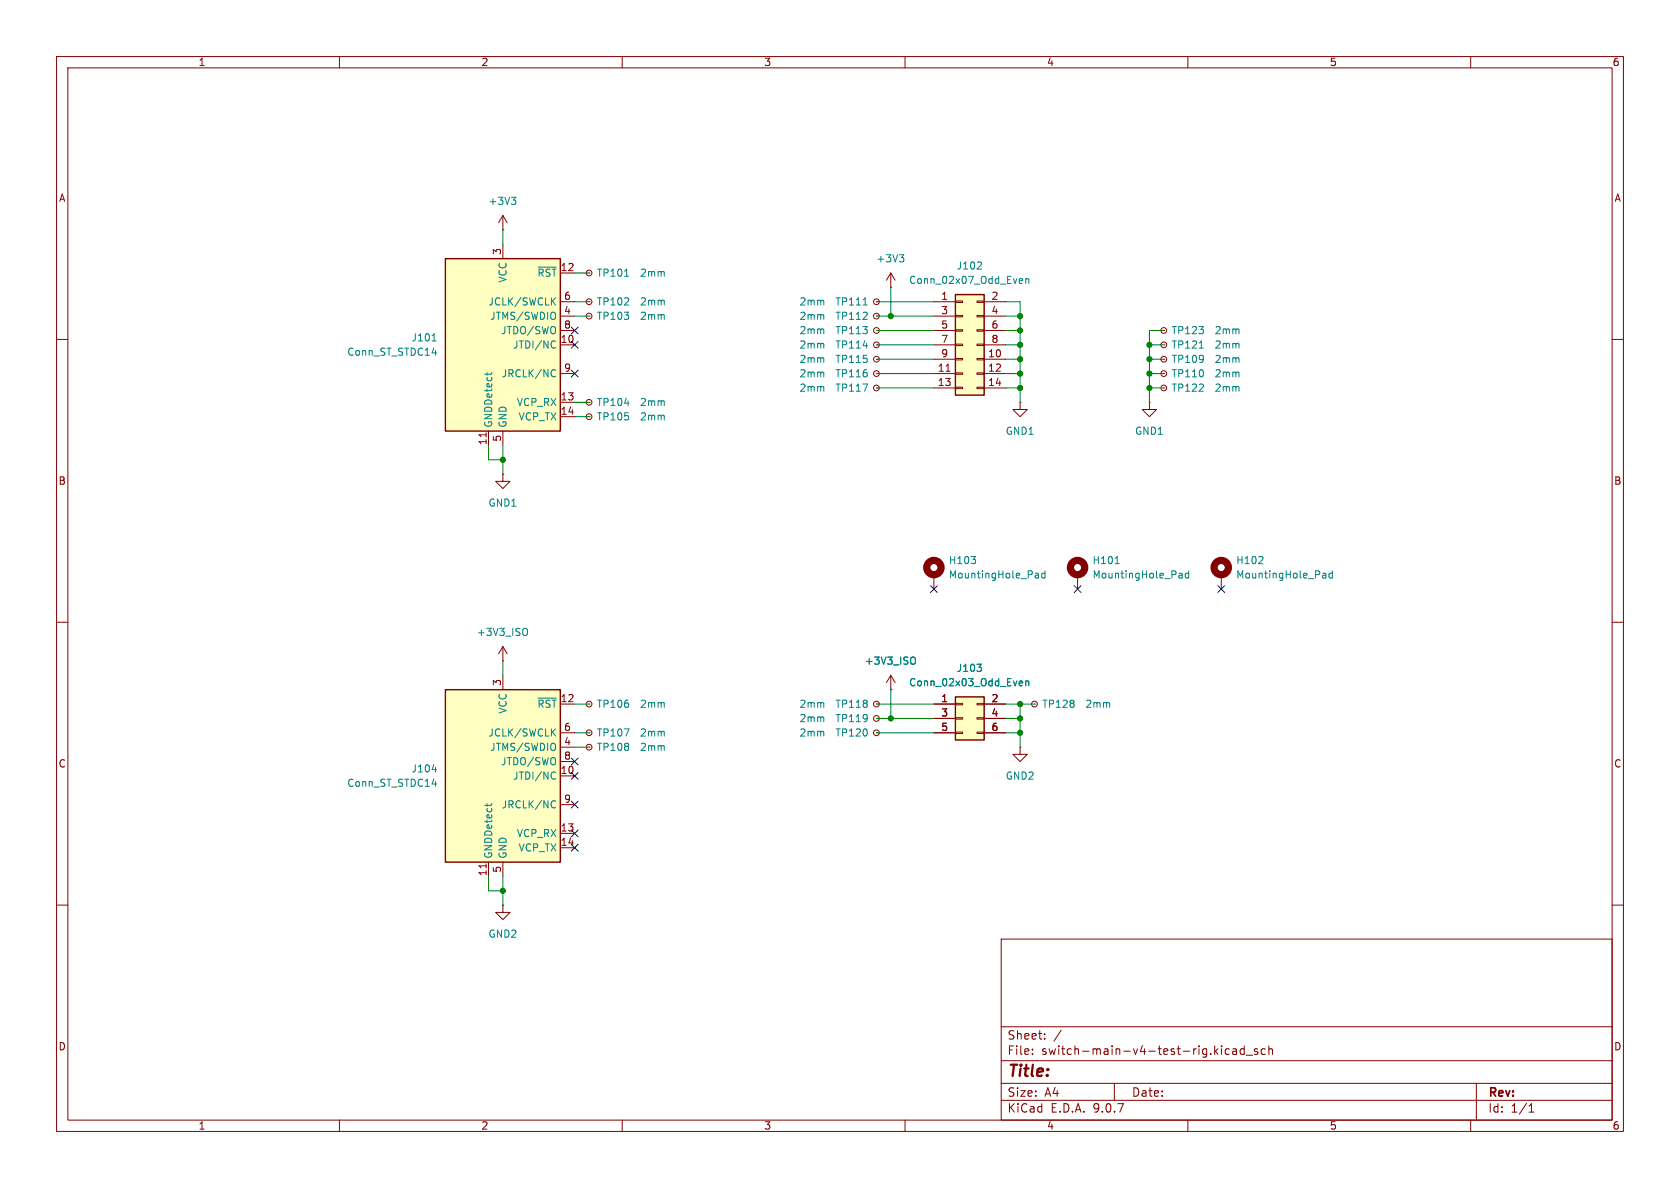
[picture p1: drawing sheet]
<svg xmlns="http://www.w3.org/2000/svg" width="297mm" height="210mm" viewBox="0 0 297 210" stroke-linecap="round" stroke-linejoin="round" font-family="sans-serif">
<path d="M0 0h297v210h-297z" fill="#fff" stroke="#fff" stroke-width=".18"/>
<g fill="none" stroke="#840000" stroke-width=".18">
<path d="M10 10h277v190h-277zM12 12h273v186h-273zM60 10v2M110 10v2M160 10v2M210 10v2M260 10v2M104.1 48.3h.1M104.1 53.3h.1M154.9 53.3h.1M10 60h2M104.1 73.7h.1"/>
<path d="M104.1 71.1h.1M285 60h2M88.9 83.8v1.3h1.3l-1.3 1.3-1.3-1.3h1.3M88.9 83.8h.1M10 110h2M88.9 116.8h.1M88.9 114.3l-.8 1.3M88.9 114.3l.8 1.3M88.9 114.3v2.5M285 110h2M154.9 124.5h.1M10 160h2"/>
<path d="M177 166h108v32h-108zM285 160h2M60 198v2M110 198v2M160 198v2M177 194.5h108M177 191.5h108M177 187.5h108M177 181.5h108M182.5 186.3v.1M182.5 185.5v.1M184.7 183.6v.1"/>
<path d="M184.7 182.8v.1M187.6 182.1l-1.3 2M197 191.5v3M210 198v2M216 184.9v.1M216 185.4v1M217.3 185.5l-.4-.1-.3 .3v.4l.1 .2h.6M218 185.5h.5l.1 .9M218.6 185.8h-.5a.29 .29 0 0 0-.2 .3 .29 .29 0 0 0 .2 .3l.5-.1M220 185.5l-.5-.1-.3 .3v.4l.2 .2h.6M220 184.9v1.5M220.3 186.5h1.2"/>
<path d="M222.3 185.5l-.3-.1-.3 .2 .1 .2 .5 .2v.3h-.6M223.7 185.5l-.5-.1-.2 .3v.4l.1 .2h.6M224.3 185.5l.2-.1 .4 .1 .1 .9M224.3 184.9v1.5M260 198v2M261 191.5v6.5M270.3 196.6h.9M270.3 195.5l.4-.4v1.5"/>
<circle cx="104.1" cy="48.3" r=".51"/>
<circle cx="104.1" cy="53.3" r=".51"/>
<circle cx="154.9" cy="53.3" r=".51"/>
<circle cx="104.1" cy="71.1" r=".51"/>
<circle cx="104.1" cy="73.7" r=".51"/>
<circle cx="154.9" cy="124.5" r=".51"/>
</g>
<path d="M110.4 48.8h.7M152.6 53.9h.7M110.4 71.3h.8M93 111.1h.1a.81 .81 0 0 1-.1 1.2" fill="none" stroke="#008484" stroke-width=".18"/>
<path d="M78.7 45.7h20.4v30.5h-20.4z" fill="#ffffc2"/>
<path d="M78.7 45.7h20.4v30.5h-20.4z" fill="none" stroke="#840000" stroke-width=".25"/>
<g fill="none" stroke="#840000" stroke-width=".18">
<path d="M88.9 38.1v2.5M88.9 38.1l-.8 1.3M88.9 38.1l.8 1.3M88.9 40.6h.1M88.9 43.2v2.5M99.1 48.3h2.5M99.1 53.3h2.5M99.1 55.9h2.5M99.1 58.4h2.5M104.1 55.9h.1M154.9 58.4h.1M154.9 55.9h.1"/>
<path d="M157.5 50.8h.1M157.5 48.3l-.8 1.2M157.5 48.3l.7 1.2M157.5 48.3v2.5M85.9 76.5v.7M86.4 76.2v2.5M88.9 76.2v2.5M99.1 61h2.5M99.1 66h2.5M99.1 71.1h2.5M99.1 73.7h2.5M154.9 61h.1"/>
<path d="M154.9 66h.1M154.9 63.5h.1M154.9 68.6h.1M180.3 71.1v1.3h1.3l-1.3 1.3-1.2-1.3h1.2M180.3 71.1h.1M104.1 132.1h.1M104.1 124.5h.1M104.1 129.5h.1M88.9 160v1.3h1.3l-1.3 1.3-1.3-1.3h1.3M88.9 160h.1"/>
<circle cx="104.1" cy="55.9" r=".51"/>
<circle cx="154.9" cy="58.4" r=".51"/>
<circle cx="154.9" cy="55.9" r=".51"/>
<circle cx="154.9" cy="68.6" r=".51"/>
<circle cx="154.9" cy="66" r=".51"/>
<circle cx="154.9" cy="61" r=".51"/>
<circle cx="154.9" cy="63.5" r=".51"/>
<circle cx="104.1" cy="124.5" r=".51"/>
<circle cx="104.1" cy="129.5" r=".51"/>
<circle cx="104.1" cy="132.1" r=".51"/>
</g>
<g fill="none" stroke="#008484" stroke-width=".18">
<path d="M90.4 34.9h.8l-.4 .5M91 35.4l.2 .2v.3l-.2 .2M95.1 47.2h3.2M97.7 53.2l.5 .7M98.2 52.6l-.7 .8M159 45h.8l-.4 .5M159.5 45.5l.3 .3v.3l-.3 .2M76.4 60.3h.7M76.4 62.4h.8M86.1 65.9v.4M86.9 65.9v.2M97.7 65.4l.3-.1 .2 .2"/>
<path d="M97.8 60.3l.4 .1M98.2 61.4l-.4 .1M98.2 66.5l-.2 .1h-.3M152.5 67.9h.9l-.6 1.3M152.6 61.1h.8M110.4 128.8h.8l-.5 1.3"/>
</g>
<path d="M168.9 52.1h5.1v17.8h-5.1z" fill="#ffffc2"/>
<path d="M168.9 52.1h5.1v17.8h-5.1z" fill="none" stroke="#840000" stroke-width=".25"/>
<g fill="none" stroke="#840000" stroke-width=".18">
<path d="M165.1 53.3h3.8M165.1 55.9h3.8M165.1 58.4h3.8M168.9 53.2h1.3v.3h-1.3zM168.9 55.8h1.3v.2h-1.3zM168.9 58.3h1.3v.2h-1.3zM172.7 53.2h1.3v.3h-1.3zM172.7 55.8h1.3v.2h-1.3zM172.7 58.3h1.3v.2h-1.3zM174 53.3h3.8M174 55.9h3.8M174 58.4h3.8"/>
<path d="M165.1 61h3.8M165.1 63.5h3.8M165.1 66h3.8M165.1 68.6h3.8M167.2 65.6h.8M168.9 60.8h1.3v.3h-1.3zM168.9 63.4h1.3v.2h-1.3zM168.9 65.9h1.3v.3h-1.3zM168.9 68.5h1.3v.2h-1.3zM172.7 60.8h1.3v.3h-1.3zM172.7 63.4h1.3v.2h-1.3zM172.7 65.9h1.3v.3h-1.3z"/>
<path d="M172.7 68.5h1.3v.2h-1.3zM174 61h3.8M174 63.5h3.8M174 66h3.8M174 68.6h3.8"/>
</g>
<path d="M173.4 46.4l.1 .1-.1 .3-.7 .8h.8M180.4 49.3h.3l.1 .3-.6 .1M180.7 50l-.3 .1M181.3 49.4l.2-.1h.3l.1 .8M181.3 49.3v.8" fill="none" stroke="#008484" stroke-width=".18"/>
<path d="M78.7 121.9h20.4v30.5h-20.4z" fill="#ffffc2"/>
<path d="M78.7 121.9h20.4v30.5h-20.4z" fill="none" stroke="#840000" stroke-width=".25"/>
<g fill="none" stroke="#840000" stroke-width=".18">
<path d="M88.9 119.4v2.5M157.5 119.4l-.8 1.3M157.5 119.4l.7 1.3M157.5 119.4v2.5M165.1 101.6v2.5M99.1 124.5h2.5M99.1 129.5h2.5M99.1 132.1h2.5M99.1 134.6h2.5M99.1 137.2h2.5M154.9 129.5h.1M154.9 127h.1"/>
<path d="M157.5 121.9h.1M180.3 132.1v1.3h1.3l-1.3 1.2-1.2-1.2h1.2M180.3 132.1h.1M182.9 124.5h.1M85.9 152.7v.7M86.4 152.4v2.5M88.9 152.4v2.5M99.1 142.2h2.5M99.1 147.3h2.5M99.1 149.9h2.5"/>
<circle cx="154.9" cy="127" r=".51"/>
<circle cx="154.9" cy="129.5" r=".51"/>
<circle cx="182.9" cy="124.5" r=".51"/>
</g>
<g fill="none" stroke="#008484" stroke-width=".18">
<path d="M171.7 98.4h.8l-.5 .5M172.4 99v.5M161.5 116.1l.2 .1a.81 .81 0 0 1-.2 1.2M183.2 101.3h.2l.2 .2v.7M183.6 102.1l-.4 .1M183.6 101.6l-.4 .1M184.7 101.4l-.3-.1-.3 .3 .2 .5h.4M184.7 100.9v1.3M76.4 136h.8M76.4 138.6h.8M95.1 123.4h3.2M97.7 129.4l.5 .7"/>
<path d="M97.8 136.5l.4 .1M98.2 128.8l-.7 .8M98.2 137.6l-.4 .1M86.1 142.1v.4M86.9 142.1v.2M97.7 141.6l.3-.1 .2 .2M98.2 142.7l-.2 .1h-.3"/>
</g>
<circle cx="165.1" cy="100.3" r="1.27" fill="none" stroke="#840000" stroke-width="1.3"/>
<path d="M168.9 123.2h5.1v7.6h-5.1z" fill="#ffffc2"/>
<path d="M168.9 123.2h5.1v7.6h-5.1z" fill="none" stroke="#840000" stroke-width=".25"/>
<g fill="none" stroke="#840000" stroke-width=".18">
<path d="M205.7 58.4h.1M203.2 71.1v1.3h1.3l-1.3 1.3-1.3-1.3h1.3M203.2 71.1h.1M205.7 66h.1M205.7 61h.1M205.7 63.5h.1M205.7 68.6h.1M190.5 101.6v2.5M215.9 101.6v2.5M157.5 121.9h.1M165.1 124.5h3.8M165.1 127h3.8"/>
<path d="M165.1 129.5h3.8M168.9 124.3h1.3v.3h-1.3zM168.9 126.9h1.3v.2h-1.3zM168.9 129.4h1.3v.3h-1.3zM172.7 124.3h1.3v.3h-1.3zM172.7 126.9h1.3v.2h-1.3zM172.7 129.4h1.3v.3h-1.3zM174 124.5h3.8M174 127h3.8M174 129.5h3.8"/>
<circle cx="205.7" cy="58.4" r=".51"/>
<circle cx="205.7" cy="66" r=".51"/>
<circle cx="205.7" cy="61" r=".51"/>
<circle cx="205.7" cy="63.5" r=".51"/>
<circle cx="205.7" cy="68.6" r=".51"/>
</g>
<g fill="none" stroke="#008484" stroke-width=".18">
<path d="M212 61.5h.7M197.1 99.6h.8M222.5 99.6h.8M223.2 98.5v.4M161.5 116.1l.2 .1a.81 .81 0 0 1-.2 1.2M172.7 117.4h.8l-.4 .5M173.4 118l.1 .1-.1 .5M208.6 101.3h.2l.2 .2v.7M209 102.1l-.4 .1M209 101.6l-.4 .1M210.1 101.4l-.3-.1-.3 .3 .2 .5h.4M210.1 100.9v1.3"/>
<path d="M234 101.3h.2l.2 .2v.7M234.4 102.1l-.4 .1M234.4 101.6l-.4 .1M235.5 101.4l-.3-.1-.3 .3 .2 .5h.4M235.5 100.9v1.3M180.4 120.4h.3l.1 .3-.6 .1M180.7 121.2h-.3M181.3 120.5l.2-.1h.3l.1 .8M181.3 120.4v.8"/>
</g>
<g fill="none" stroke="#840000" stroke-width="1.3">
<circle cx="190.5" cy="100.3" r="1.27"/>
<circle cx="215.9" cy="100.3" r="1.27"/>
</g>
<g fill="none" stroke="#008400" stroke-width=".18">
<path d="M88.9 40.6v2.6M101.6 55.9h2.5M101.6 48.3h2.5M101.6 53.3h2.5M154.9 58.4h10.2M154.9 55.9h10.2M154.9 53.3h10.2M157.5 50.8v5.1M177.8 58.4h2.5M177.8 53.3h2.5v17.8M177.8 55.9h2.5M205.7 58.4h-2.5v12.7"/>
<path d="M86.4 78.7v2.6h2.5M88.9 78.7v5.1M101.6 73.7h2.5M101.6 71.1h2.5M154.9 61h10.2M154.9 63.5h10.2M154.9 68.6h10.2M154.9 66h10.2M177.8 61h2.5M177.8 63.5h2.5M177.8 68.6h2.5M177.8 66h2.5"/>
<path d="M203.2 61h2.5M203.2 63.5h2.5M203.2 68.6h2.5M203.2 66h2.5M88.9 116.8v2.6M101.6 132.1h2.5M101.6 129.5h2.5M101.6 124.5h2.5M154.9 129.5h10.2M154.9 124.5h10.2M154.9 127h10.2M157.5 121.9v5.1"/>
<path d="M177.8 129.5h2.5M177.8 124.5h5.1M177.8 127h2.5M180.3 124.5v7.6M86.4 154.9v2.6h2.5M88.9 154.9v5.1"/>
</g>
<g fill="none" stroke="#000084" stroke-width=".18">
<path d="M101 57.8l1.2 1.2M102.2 57.8l-1.2 1.2M101 60.4l1.2 1.2M101 65.4l1.2 1.2M102.2 60.4l-1.2 1.2M102.2 65.4l-1.2 1.2M164.5 103.5l1.2 1.2M165.7 103.5l-1.2 1.2M189.9 103.5l1.2 1.2M191.1 103.5l-1.2 1.2M215.3 103.5l1.2 1.2M216.5 103.5l-1.2 1.2"/>
<path d="M101 136.6l1.2 1.2M101 134l1.2 1.2M102.2 136.6l-1.2 1.2M102.2 134l-1.2 1.2M101 141.6l1.2 1.2M101 146.7l1.2 1.2M101 149.3l1.2 1.2M102.2 141.6l-1.2 1.2M102.2 146.7l-1.2 1.2M102.2 149.3l-1.2 1.2"/>
</g>
<g fill="#008400" stroke="#008400" stroke-width=".18">
<circle cx="157.5" cy="55.9" r=".46"/>
<circle cx="180.3" cy="68.6" r=".46"/>
<circle cx="180.3" cy="58.4" r=".46"/>
<circle cx="180.3" cy="66" r=".46"/>
<circle cx="180.3" cy="63.5" r=".46"/>
<circle cx="180.3" cy="55.9" r=".46"/>
<circle cx="180.3" cy="61" r=".46"/>
<circle cx="88.9" cy="81.3" r=".46"/>
<circle cx="88.9" cy="157.5" r=".46"/>
<circle cx="157.5" cy="127" r=".46"/>
<circle cx="180.3" cy="127" r=".46"/>
<circle cx="180.3" cy="129.5" r=".46"/>
<circle cx="180.3" cy="124.5" r=".46"/>
<circle cx="203.2" cy="63.5" r=".46"/>
<circle cx="203.2" cy="61" r=".46"/>
<circle cx="203.2" cy="66" r=".46"/>
<circle cx="203.2" cy="68.6" r=".46"/>
</g>
<text font-size="2.8" fill="#840000" x="178" y="190.9">Title:</text>
<g font-size="2.1" fill="#840000">
<text x="178" y="184">Sheet:</text>
<text x="178" y="186.7">File:</text>
<text x="184.1" y="186.7">switch-main-v4-test-rig.kicad_sch</text>
<text x="178" y="196.9">KiCad</text>
<text x="178" y="194.1">Size:</text>
<text x="184.7" y="194.1">A4</text>
<text x="185.7" y="196.9">E.D.A.</text>
<text x="193.3" y="196.9">9.0.7</text>
<text x="200" y="194.1">Date:</text>
<text x="263" y="194.3">Rev:</text>
<text x="263" y="196.9">Id:</text>
<text x="267.1" y="196.9">1/1</text>
</g>
<g font-size="1.8" fill="#840000">
<text x="35" y="11.9">1</text>
<text x="85" y="11.9">2</text>
<text x="135" y="11.9">3</text>
<text x="185" y="11.9">4</text>
<text x="235" y="11.9">5</text>
<text x="285" y="11.9">6</text>
<text x="10.3" y="35.9">A</text>
<text x="285.3" y="35.9">A</text>
<text x="88.6" y="45.2" transform="rotate(-90 88.6 45.2)">3</text>
<text x="99" y="48">12</text>
<text x="99.6" y="53.1">6</text>
<text x="166.3" y="53.1">1</text>
<text x="175.2" y="53.1">2</text>
<text x="99.6" y="55.6">4</text>
<text x="99.6" y="58.2">8</text>
<text x="166.3" y="55.6">3</text>
<text x="166.3" y="58.2">5</text>
<text x="175.2" y="55.6">4</text>
<text x="175.2" y="58.2">6</text>
<text x="99" y="60.7">10</text>
<text x="99.6" y="65.8">9</text>
<text x="165.7" y="65.8">11</text>
<text x="166.3" y="60.7">7</text>
<text x="166.3" y="63.2">9</text>
<text x="174.6" y="63.2">10</text>
<text x="174.6" y="65.8">12</text>
<text x="175.2" y="60.7">8</text>
<text x="99" y="70.9">13</text>
<text x="165.7" y="68.3">13</text>
<text x="174.6" y="68.3">14</text>
<text x="99" y="73.4">14</text>
<text x="86.1" y="78.8" transform="rotate(-90 86.1 78.8)">11</text>
<text x="88.6" y="78.2" transform="rotate(-90 88.6 78.2)">5</text>
<text x="10.3" y="85.9">B</text>
<text x="285.3" y="85.9">B</text>
<text x="88.6" y="121.4" transform="rotate(-90 88.6 121.4)">3</text>
<text x="99" y="124.2">12</text>
<text x="166.3" y="124.2">1</text>
<text x="175.2" y="124.2">2</text>
<text x="99.6" y="129.3">6</text>
<text x="99.6" y="131.8">4</text>
<text x="166.3" y="126.7">3</text>
<text x="166.3" y="129.3">5</text>
<text x="175.2" y="126.7">4</text>
<text x="175.2" y="129.3">6</text>
<text x="10.3" y="135.9">C</text>
<text x="99" y="136.9">10</text>
<text x="99.6" y="134.4">8</text>
<text x="285.3" y="135.9">C</text>
<text x="99.6" y="142">9</text>
<text x="99" y="147.1">13</text>
<text x="99" y="149.6">14</text>
<text x="86.1" y="155" transform="rotate(-90 86.1 155)">11</text>
<text x="88.6" y="154.4" transform="rotate(-90 88.6 154.4)">5</text>
<text x="10.3" y="185.9">D</text>
<text x="285.3" y="185.9">D</text>
<text x="35" y="199.9">1</text>
<text x="85" y="199.9">2</text>
<text x="135" y="199.9">3</text>
<text x="185" y="199.9">4</text>
<text x="235" y="199.9">5</text>
<text x="285" y="199.9">6</text>
</g>
<g font-size="1.8" fill="#008484">
<text x="86.3" y="36.4">+3V3</text>
<text x="154.8" y="46.6">+3V3</text>
<text x="169.1" y="47.9">J102</text>
<text x="89.8" y="50.1" transform="rotate(-90 89.8 50.1)">VCC</text>
<text x="94.9" y="49.1">~{RST}</text>
<text x="105.4" y="49.1">TP101</text>
<text x="113" y="49.1">2mm</text>
<text x="160.6" y="50.4">Conn_02x07_Odd_Even</text>
<text x="86.3" y="54.2">JCLK/SWCLK</text>
<text x="86.6" y="56.7">JTMS/SWDIO</text>
<text x="88.5" y="59.3">JTDO/SWO</text>
<text x="105.4" y="54.2">TP102</text>
<text x="105.4" y="56.7">TP103</text>
<text x="113" y="54.2">2mm</text>
<text x="113" y="56.7">2mm</text>
<text x="141.2" y="54.2">2mm</text>
<text x="141.2" y="59.3">2mm</text>
<text x="141.2" y="56.7">2mm</text>
<text x="147.6" y="54.2">TP111</text>
<text x="147.6" y="59.3">TP113</text>
<text x="147.6" y="56.7">TP112</text>
<text x="207" y="59.3">TP123</text>
<text x="214.6" y="59.3">2mm</text>
<text x="61.3" y="63.1">Conn_ST_STDC14</text>
<text x="72.7" y="60.6">J101</text>
<text x="90.6" y="61.8">JTDI/NC</text>
<text x="141.2" y="61.8">2mm</text>
<text x="141.2" y="64.4">2mm</text>
<text x="147.6" y="61.8">TP114</text>
<text x="147.6" y="64.4">TP115</text>
<text x="207" y="61.8">TP121</text>
<text x="207" y="64.4">TP109</text>
<text x="214.6" y="61.8">2mm</text>
<text x="214.6" y="64.4">2mm</text>
<text x="88.6" y="66.9">JRCLK/NC</text>
<text x="91.3" y="72">VCP_RX</text>
<text x="105.4" y="72">TP104</text>
<text x="113" y="72">2mm</text>
<text x="141.2" y="66.9">2mm</text>
<text x="141.2" y="69.4">2mm</text>
<text x="147.6" y="66.9">TP116</text>
<text x="147.6" y="69.4">TP117</text>
<text x="207" y="66.9">TP110</text>
<text x="207" y="69.4">TP122</text>
<text x="214.6" y="66.9">2mm</text>
<text x="214.6" y="69.4">2mm</text>
<text x="87.2" y="75.7" transform="rotate(-90 87.2 75.7)">GNDDetect</text>
<text x="89.8" y="75.7" transform="rotate(-90 89.8 75.7)">GND</text>
<text x="91.6" y="74.5">VCP_TX</text>
<text x="105.4" y="74.5">TP105</text>
<text x="113" y="74.5">2mm</text>
<text x="177.7" y="77.1">GND1</text>
<text x="200.6" y="77.1">GND1</text>
<text x="86.3" y="89.8">GND1</text>
<text x="167.6" y="99.9">H103</text>
<text x="193" y="99.9">H101</text>
<text x="218.4" y="99.9">H102</text>
<text x="167.6" y="102.5">MountingHole_Pad</text>
<text x="193" y="102.5">MountingHole_Pad</text>
<text x="218.4" y="102.5">MountingHole_Pad</text>
<text x="84.2" y="112.6">+3V3_ISO</text>
<text x="152.8" y="117.7">+3V3_ISO</text>
<text x="169.1" y="119">J103</text>
<text x="94.9" y="125.3">~{RST}</text>
<text x="105.4" y="125.3">TP106</text>
<text x="113" y="125.3">2mm</text>
<text x="141.2" y="125.3">2mm</text>
<text x="147.6" y="125.3">TP118</text>
<text x="160.6" y="121.5">Conn_02x03_Odd_Even</text>
<text x="184.2" y="125.3">TP128</text>
<text x="191.8" y="125.3">2mm</text>
<text x="86.3" y="130.4">JCLK/SWCLK</text>
<text x="89.8" y="126.3" transform="rotate(-90 89.8 126.3)">VCC</text>
<text x="105.4" y="130.4">TP107</text>
<text x="113" y="130.4">2mm</text>
<text x="141.2" y="130.4">2mm</text>
<text x="141.2" y="127.9">2mm</text>
<text x="147.6" y="130.4">TP120</text>
<text x="147.6" y="127.9">TP119</text>
<text x="72.7" y="136.8">J104</text>
<text x="86.6" y="132.9">JTMS/SWDIO</text>
<text x="88.5" y="135.5">JTDO/SWO</text>
<text x="105.4" y="132.9">TP108</text>
<text x="113" y="132.9">2mm</text>
<text x="61.3" y="139.3">Conn_ST_STDC14</text>
<text x="88.6" y="143.1">JRCLK/NC</text>
<text x="90.6" y="138">JTDI/NC</text>
<text x="177.7" y="138">GND2</text>
<text x="91.3" y="148.2">VCP_RX</text>
<text x="87.2" y="151.9" transform="rotate(-90 87.2 151.9)">GNDDetect</text>
<text x="89.8" y="151.9" transform="rotate(-90 89.8 151.9)">GND</text>
<text x="91.6" y="150.7">VCP_TX</text>
<text x="86.3" y="166">GND2</text>
</g>
</svg>
